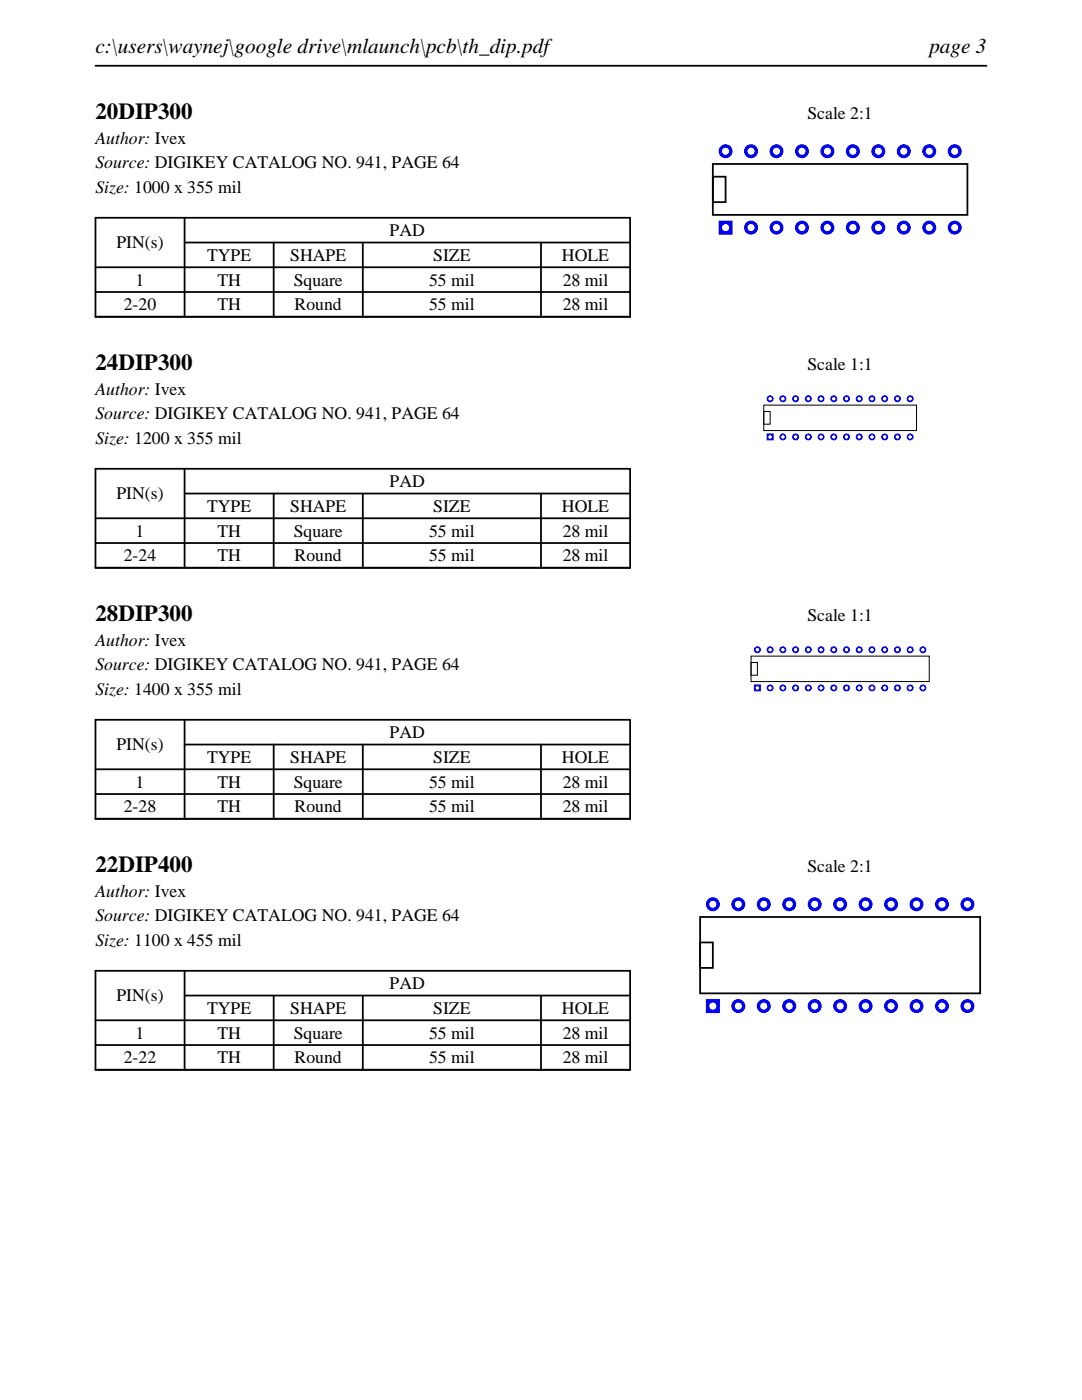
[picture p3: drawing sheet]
<svg xmlns="http://www.w3.org/2000/svg" width="216mm" height="279mm" viewBox="0 0 216 279" stroke-linecap="round" stroke-linejoin="round" font-family="sans-serif">
<path d="M19 13.1h177.8M19 43.5h106.7v19.7h-106.7zM19 53.3h106.7M19 58.3h106.7M36.8 48.4h88.9M36.8 43.5v19.7M54.6 48.4v14.8M72.4 48.4v14.8M107.9 48.4v14.8" fill="none" stroke="#000" stroke-width=".35"/>
<path d="M142.2 32.7h50.8v10.2h-50.8zM142.2 35.3h2.6v5h-2.6z" fill="none" stroke="#000" stroke-width=".36"/>
<g fill="#00f">
<path d="M143.4 44v2.8h2.8v-2.8zM144.1 45.4a.71 .71 0 0 1 1.4 0 .71 .71 0 0 1-1.4 0z"/>
<path d="M148.5 45.4a1.4 1.4 0 0 0 2.8 0 1.4 1.4 0 0 0-2.8 0zM149.1 45.4a.75 .75 0 0 1 1.5 0 .75 .75 0 0 1-1.5 0z"/>
<path d="M153.5 45.4a1.4 1.4 0 0 0 2.8 0 1.4 1.4 0 0 0-2.8 0zM154.2 45.4a.75 .75 0 0 1 1.5 0 .75 .75 0 0 1-1.5 0z"/>
<path d="M158.6 45.4a1.4 1.4 0 0 0 2.8 0 1.4 1.4 0 0 0-2.8 0zM159.3 45.4a.71 .71 0 0 1 1.4 0 .71 .71 0 0 1-1.4 0z"/>
<path d="M163.7 45.4a1.4 1.4 0 0 0 2.8 0 1.4 1.4 0 0 0-2.8 0zM164.4 45.4a.71 .71 0 0 1 1.4 0 .71 .71 0 0 1-1.4 0z"/>
<path d="M168.8 45.4a1.4 1.4 0 0 0 2.8 0 1.4 1.4 0 0 0-2.8 0zM169.5 45.4a.71 .71 0 0 1 1.4 0 .71 .71 0 0 1-1.4 0z"/>
<path d="M173.9 45.4a1.4 1.4 0 0 0 2.8 0 1.4 1.4 0 0 0-2.8 0zM174.5 45.4a.75 .75 0 0 1 1.5 0 .75 .75 0 0 1-1.5 0z"/>
<path d="M178.9 45.4a1.4 1.4 0 0 0 2.8 0 1.4 1.4 0 0 0-2.8 0zM179.6 45.4a.75 .75 0 0 1 1.5 0 .75 .75 0 0 1-1.5 0z"/>
<path d="M184 45.4a1.4 1.4 0 0 0 2.8 0 1.4 1.4 0 0 0-2.8 0zM184.7 45.4a.71 .71 0 0 1 1.4 0 .71 .71 0 0 1-1.4 0z"/>
<path d="M189.1 45.4a1.4 1.4 0 0 0 2.8 0 1.4 1.4 0 0 0-2.8 0zM189.8 45.4a.71 .71 0 0 1 1.4 0 .71 .71 0 0 1-1.4 0z"/>
<path d="M189.1 30.2a1.4 1.4 0 0 0 2.8 0 1.4 1.4 0 0 0-2.8 0zM189.8 30.2a.71 .71 0 0 1 1.4 0 .71 .71 0 0 1-1.4 0z"/>
<path d="M184 30.2a1.4 1.4 0 0 0 2.8 0 1.4 1.4 0 0 0-2.8 0zM184.7 30.2a.71 .71 0 0 1 1.4 0 .71 .71 0 0 1-1.4 0z"/>
<path d="M178.9 30.2a1.4 1.4 0 0 0 2.8 0 1.4 1.4 0 0 0-2.8 0zM179.6 30.2a.75 .75 0 0 1 1.5 0 .75 .75 0 0 1-1.5 0z"/>
<path d="M173.9 30.2a1.4 1.4 0 0 0 2.8 0 1.4 1.4 0 0 0-2.8 0zM174.5 30.2a.75 .75 0 0 1 1.5 0 .75 .75 0 0 1-1.5 0z"/>
<path d="M168.8 30.2a1.4 1.4 0 0 0 2.8 0 1.4 1.4 0 0 0-2.8 0zM169.5 30.2a.71 .71 0 0 1 1.4 0 .71 .71 0 0 1-1.4 0z"/>
<path d="M163.7 30.2a1.4 1.4 0 0 0 2.8 0 1.4 1.4 0 0 0-2.8 0zM164.4 30.2a.71 .71 0 0 1 1.4 0 .71 .71 0 0 1-1.4 0z"/>
<path d="M158.6 30.2a1.4 1.4 0 0 0 2.8 0 1.4 1.4 0 0 0-2.8 0zM159.3 30.2a.71 .71 0 0 1 1.4 0 .71 .71 0 0 1-1.4 0z"/>
<path d="M153.5 30.2a1.4 1.4 0 0 0 2.8 0 1.4 1.4 0 0 0-2.8 0zM154.2 30.2a.75 .75 0 0 1 1.5 0 .75 .75 0 0 1-1.5 0z"/>
<path d="M148.5 30.2a1.4 1.4 0 0 0 2.8 0 1.4 1.4 0 0 0-2.8 0zM149.1 30.2a.75 .75 0 0 1 1.5 0 .75 .75 0 0 1-1.5 0z"/>
<path d="M143.4 30.2a1.4 1.4 0 0 0 2.8 0 1.4 1.4 0 0 0-2.8 0zM144.1 30.2a.71 .71 0 0 1 1.4 0 .71 .71 0 0 1-1.4 0z"/>
</g>
<path d="M19 93.6h106.7v19.7h-106.7zM36.8 98.5h88.9M36.8 93.6v19.7M54.6 98.5v14.8M72.4 98.5v14.8M107.9 98.5v14.8M19 103.4h106.7M19 108.4h106.7" fill="none" stroke="#000" stroke-width=".35"/>
<path d="M152.4 80.8h30.5v5.1h-30.5zM152.4 82.1h1.3v2.6h-1.3z" fill="none" stroke="#000" stroke-width=".2"/>
<g fill="#00f">
<path d="M153 86.5v1.4h1.4v-1.4zM153.3 87.2a.36 .36 0 0 1 .7 0 .36 .36 0 0 1-.7 0z"/>
<path d="M155.5 87.2a.7 .7 0 0 0 1.4 0 .7 .7 0 0 0-1.4 0zM155.9 87.2a.36 .36 0 0 1 .7 0 .36 .36 0 0 1-.7 0z"/>
<path d="M158.1 87.2a.7 .7 0 0 0 1.3 0 .7 .7 0 0 0-1.3 0zM158.4 87.2a.36 .36 0 0 1 .7 0 .36 .36 0 0 1-.7 0z"/>
<path d="M160.6 87.2a.7 .7 0 0 0 1.4 0 .7 .7 0 0 0-1.4 0zM160.9 87.2a.36 .36 0 0 1 .7 0 .36 .36 0 0 1-.7 0z"/>
<path d="M163.1 87.2a.7 .7 0 0 0 1.4 0 .7 .7 0 0 0-1.4 0zM163.5 87.2a.36 .36 0 0 1 .7 0 .36 .36 0 0 1-.7 0z"/>
<path d="M165.7 87.2a.7 .7 0 0 0 1.4 0 .7 .7 0 0 0-1.4 0zM166 87.2a.36 .36 0 0 1 .7 0 .36 .36 0 0 1-.7 0z"/>
<path d="M168.2 87.2a.7 .7 0 0 0 1.4 0 .7 .7 0 0 0-1.4 0zM168.6 87.2a.36 .36 0 0 1 .7 0 .36 .36 0 0 1-.7 0z"/>
<path d="M170.8 87.2a.7 .7 0 0 0 1.3 0 .7 .7 0 0 0-1.3 0zM171.1 87.2a.36 .36 0 0 1 .7 0 .36 .36 0 0 1-.7 0z"/>
<path d="M173.3 87.2a.7 .7 0 0 0 1.4 0 .7 .7 0 0 0-1.4 0zM173.6 87.2a.36 .36 0 0 1 .7 0 .36 .36 0 0 1-.7 0z"/>
<path d="M175.8 87.2a.7 .7 0 0 0 1.4 0 .7 .7 0 0 0-1.4 0zM176.2 87.2a.36 .36 0 0 1 .7 0 .36 .36 0 0 1-.7 0z"/>
<path d="M178.4 87.2a.7 .7 0 0 0 1.4 0 .7 .7 0 0 0-1.4 0zM178.7 87.2a.36 .36 0 0 1 .7 0 .36 .36 0 0 1-.7 0z"/>
<path d="M180.9 87.2a.7 .7 0 0 0 1.4 0 .7 .7 0 0 0-1.4 0zM181.3 87.2a.36 .36 0 0 1 .7 0 .36 .36 0 0 1-.7 0z"/>
<path d="M180.9 79.6a.7 .7 0 0 0 1.4 0 .7 .7 0 0 0-1.4 0zM181.3 79.6a.36 .36 0 0 1 .7 0 .36 .36 0 0 1-.7 0z"/>
<path d="M178.4 79.6a.7 .7 0 0 0 1.4 0 .7 .7 0 0 0-1.4 0zM178.7 79.6a.36 .36 0 0 1 .7 0 .36 .36 0 0 1-.7 0z"/>
<path d="M175.8 79.6a.7 .7 0 0 0 1.4 0 .7 .7 0 0 0-1.4 0zM176.2 79.6a.36 .36 0 0 1 .7 0 .36 .36 0 0 1-.7 0z"/>
<path d="M173.3 79.6a.7 .7 0 0 0 1.4 0 .7 .7 0 0 0-1.4 0zM173.6 79.6a.36 .36 0 0 1 .7 0 .36 .36 0 0 1-.7 0z"/>
<path d="M170.8 79.6a.7 .7 0 0 0 1.3 0 .7 .7 0 0 0-1.3 0zM171.1 79.6a.36 .36 0 0 1 .7 0 .36 .36 0 0 1-.7 0z"/>
<path d="M168.2 79.6a.7 .7 0 0 0 1.4 0 .7 .7 0 0 0-1.4 0zM168.6 79.6a.36 .36 0 0 1 .7 0 .36 .36 0 0 1-.7 0z"/>
<path d="M165.7 79.6a.7 .7 0 0 0 1.4 0 .7 .7 0 0 0-1.4 0zM166 79.6a.36 .36 0 0 1 .7 0 .36 .36 0 0 1-.7 0z"/>
<path d="M163.1 79.6a.7 .7 0 0 0 1.4 0 .7 .7 0 0 0-1.4 0zM163.5 79.6a.36 .36 0 0 1 .7 0 .36 .36 0 0 1-.7 0z"/>
<path d="M160.6 79.6a.7 .7 0 0 0 1.4 0 .7 .7 0 0 0-1.4 0zM160.9 79.6a.36 .36 0 0 1 .7 0 .36 .36 0 0 1-.7 0z"/>
<path d="M158.1 79.6a.7 .7 0 0 0 1.3 0 .7 .7 0 0 0-1.3 0zM158.4 79.6a.36 .36 0 0 1 .7 0 .36 .36 0 0 1-.7 0z"/>
<path d="M155.5 79.6a.7 .7 0 0 0 1.4 0 .7 .7 0 0 0-1.4 0zM155.9 79.6a.36 .36 0 0 1 .7 0 .36 .36 0 0 1-.7 0z"/>
<path d="M153 79.6a.7 .7 0 0 0 1.4 0 .7 .7 0 0 0-1.4 0zM153.3 79.6a.36 .36 0 0 1 .7 0 .36 .36 0 0 1-.7 0z"/>
</g>
<path d="M19 143.7h106.7v19.7h-106.7zM19 153.5h106.7M19 158.5h106.7M36.8 148.6h88.9M36.8 143.7v19.7M54.6 148.6v14.8M72.4 148.6v14.8M107.9 148.6v14.8" fill="none" stroke="#000" stroke-width=".35"/>
<path d="M149.9 130.9h35.5v5.1h-35.5zM149.9 132.2h1.2v2.6h-1.2z" fill="none" stroke="#000" stroke-width=".2"/>
<g fill="#00f">
<path d="M150.4 136.6v1.4h1.4v-1.4zM150.8 137.3a.36 .36 0 0 1 .7 0 .36 .36 0 0 1-.7 0z"/>
<path d="M153 137.3a.7 .7 0 0 0 1.4 0 .7 .7 0 0 0-1.4 0zM153.3 137.3a.36 .36 0 0 1 .7 0 .36 .36 0 0 1-.7 0z"/>
<path d="M155.5 137.3a.7 .7 0 0 0 1.4 0 .7 .7 0 0 0-1.4 0zM155.9 137.3a.36 .36 0 0 1 .7 0 .36 .36 0 0 1-.7 0z"/>
<path d="M158.1 137.3a.7 .7 0 0 0 1.3 0 .7 .7 0 0 0-1.3 0zM158.4 137.3a.36 .36 0 0 1 .7 0 .36 .36 0 0 1-.7 0z"/>
<path d="M160.6 137.3a.7 .7 0 0 0 1.4 0 .7 .7 0 0 0-1.4 0zM160.9 137.3a.36 .36 0 0 1 .7 0 .36 .36 0 0 1-.7 0z"/>
<path d="M163.1 137.3a.7 .7 0 0 0 1.4 0 .7 .7 0 0 0-1.4 0zM163.5 137.3a.36 .36 0 0 1 .7 0 .36 .36 0 0 1-.7 0z"/>
<path d="M165.7 137.3a.7 .7 0 0 0 1.4 0 .7 .7 0 0 0-1.4 0zM166 137.3a.36 .36 0 0 1 .7 0 .36 .36 0 0 1-.7 0z"/>
<path d="M168.2 137.3a.7 .7 0 0 0 1.4 0 .7 .7 0 0 0-1.4 0zM168.6 137.3a.36 .36 0 0 1 .7 0 .36 .36 0 0 1-.7 0z"/>
<path d="M170.8 137.3a.7 .7 0 0 0 1.3 0 .7 .7 0 0 0-1.3 0zM171.1 137.3a.36 .36 0 0 1 .7 0 .36 .36 0 0 1-.7 0z"/>
<path d="M173.3 137.3a.7 .7 0 0 0 1.4 0 .7 .7 0 0 0-1.4 0zM173.6 137.3a.36 .36 0 0 1 .7 0 .36 .36 0 0 1-.7 0z"/>
<path d="M175.8 137.3a.7 .7 0 0 0 1.4 0 .7 .7 0 0 0-1.4 0zM176.2 137.3a.36 .36 0 0 1 .7 0 .36 .36 0 0 1-.7 0z"/>
<path d="M178.4 137.3a.7 .7 0 0 0 1.4 0 .7 .7 0 0 0-1.4 0zM178.7 137.3a.36 .36 0 0 1 .7 0 .36 .36 0 0 1-.7 0z"/>
<path d="M180.9 137.3a.7 .7 0 0 0 1.4 0 .7 .7 0 0 0-1.4 0zM181.3 137.3a.36 .36 0 0 1 .7 0 .36 .36 0 0 1-.7 0z"/>
<path d="M183.5 137.3a.7 .7 0 0 0 1.3 0 .7 .7 0 0 0-1.3 0zM183.8 137.3a.36 .36 0 0 1 .7 0 .36 .36 0 0 1-.7 0z"/>
<path d="M183.5 129.7a.7 .7 0 0 0 1.3 0 .7 .7 0 0 0-1.3 0zM183.8 129.7a.36 .36 0 0 1 .7 0 .36 .36 0 0 1-.7 0z"/>
<path d="M180.9 129.7a.7 .7 0 0 0 1.4 0 .7 .7 0 0 0-1.4 0zM181.3 129.7a.36 .36 0 0 1 .7 0 .36 .36 0 0 1-.7 0z"/>
<path d="M178.4 129.7a.7 .7 0 0 0 1.4 0 .7 .7 0 0 0-1.4 0zM178.7 129.7a.36 .36 0 0 1 .7 0 .36 .36 0 0 1-.7 0z"/>
<path d="M175.8 129.7a.7 .7 0 0 0 1.4 0 .7 .7 0 0 0-1.4 0zM176.2 129.7a.36 .36 0 0 1 .7 0 .36 .36 0 0 1-.7 0z"/>
<path d="M173.3 129.7a.7 .7 0 0 0 1.4 0 .7 .7 0 0 0-1.4 0zM173.6 129.7a.36 .36 0 0 1 .7 0 .36 .36 0 0 1-.7 0z"/>
<path d="M170.8 129.7a.7 .7 0 0 0 1.3 0 .7 .7 0 0 0-1.3 0zM171.1 129.7a.36 .36 0 0 1 .7 0 .36 .36 0 0 1-.7 0z"/>
<path d="M168.2 129.7a.7 .7 0 0 0 1.4 0 .7 .7 0 0 0-1.4 0zM168.6 129.7a.36 .36 0 0 1 .7 0 .36 .36 0 0 1-.7 0z"/>
<path d="M165.7 129.7a.7 .7 0 0 0 1.4 0 .7 .7 0 0 0-1.4 0zM166 129.7a.36 .36 0 0 1 .7 0 .36 .36 0 0 1-.7 0z"/>
<path d="M163.1 129.7a.7 .7 0 0 0 1.4 0 .7 .7 0 0 0-1.4 0zM163.5 129.7a.36 .36 0 0 1 .7 0 .36 .36 0 0 1-.7 0z"/>
<path d="M160.6 129.7a.7 .7 0 0 0 1.4 0 .7 .7 0 0 0-1.4 0zM160.9 129.7a.36 .36 0 0 1 .7 0 .36 .36 0 0 1-.7 0z"/>
<path d="M158.1 129.7a.7 .7 0 0 0 1.3 0 .7 .7 0 0 0-1.3 0zM158.4 129.7a.36 .36 0 0 1 .7 0 .36 .36 0 0 1-.7 0z"/>
<path d="M155.5 129.7a.7 .7 0 0 0 1.4 0 .7 .7 0 0 0-1.4 0zM155.9 129.7a.36 .36 0 0 1 .7 0 .36 .36 0 0 1-.7 0z"/>
<path d="M153 129.7a.7 .7 0 0 0 1.4 0 .7 .7 0 0 0-1.4 0zM153.3 129.7a.36 .36 0 0 1 .7 0 .36 .36 0 0 1-.7 0z"/>
<path d="M150.4 129.7a.7 .7 0 0 0 1.4 0 .7 .7 0 0 0-1.4 0zM150.8 129.7a.36 .36 0 0 1 .7 0 .36 .36 0 0 1-.7 0z"/>
</g>
<path d="M19 193.7h106.7v19.8h-106.7zM36.8 198.7h88.9M36.8 193.7v19.8M54.6 198.7v14.8M72.4 198.7v14.8M107.9 198.7v14.8M19 203.6h106.7M19 208.6h106.7" fill="none" stroke="#000" stroke-width=".35"/>
<path d="M139.7 183h55.9v15.2h-55.9zM139.7 188.1h2.5v5.1h-2.5z" fill="none" stroke="#000" stroke-width=".36"/>
<g fill="#00f">
<path d="M140.8 199.4v2.8h2.8v-2.8zM141.5 200.8a.75 .75 0 0 1 1.5 0 .75 .75 0 0 1-1.5 0z"/>
<path d="M145.9 200.8a1.4 1.4 0 0 0 2.8 0 1.4 1.4 0 0 0-2.8 0zM146.6 200.8a.71 .71 0 0 1 1.4 0 .71 .71 0 0 1-1.4 0z"/>
<path d="M151 200.8a1.4 1.4 0 0 0 2.8 0 1.4 1.4 0 0 0-2.8 0zM151.7 200.8a.71 .71 0 0 1 1.4 0 .71 .71 0 0 1-1.4 0z"/>
<path d="M156.1 200.8a1.4 1.4 0 0 0 2.8 0 1.4 1.4 0 0 0-2.8 0zM156.8 200.8a.71 .71 0 0 1 1.4 0 .71 .71 0 0 1-1.4 0z"/>
<path d="M161.2 200.8a1.4 1.4 0 0 0 2.8 0 1.4 1.4 0 0 0-2.8 0zM161.8 200.8a.75 .75 0 0 1 1.5 0 .75 .75 0 0 1-1.5 0z"/>
<path d="M166.2 200.8a1.4 1.4 0 0 0 2.8 0 1.4 1.4 0 0 0-2.8 0zM166.9 200.8a.75 .75 0 0 1 1.5 0 .75 .75 0 0 1-1.5 0z"/>
<path d="M171.3 200.8a1.4 1.4 0 0 0 2.8 0 1.4 1.4 0 0 0-2.8 0zM172 200.8a.71 .71 0 0 1 1.4 0 .71 .71 0 0 1-1.4 0z"/>
<path d="M176.4 200.8a1.4 1.4 0 0 0 2.8 0 1.4 1.4 0 0 0-2.8 0zM177.1 200.8a.71 .71 0 0 1 1.4 0 .71 .71 0 0 1-1.4 0z"/>
<path d="M181.5 200.8a1.4 1.4 0 0 0 2.8 0 1.4 1.4 0 0 0-2.8 0zM182.2 200.8a.71 .71 0 0 1 1.4 0 .71 .71 0 0 1-1.4 0z"/>
<path d="M186.6 200.8a1.4 1.4 0 0 0 2.8 0 1.4 1.4 0 0 0-2.8 0zM187.2 200.8a.75 .75 0 0 1 1.5 0 .75 .75 0 0 1-1.5 0z"/>
<path d="M191.6 200.8a1.4 1.4 0 0 0 2.8 0 1.4 1.4 0 0 0-2.8 0zM192.3 200.8a.75 .75 0 0 1 1.5 0 .75 .75 0 0 1-1.5 0z"/>
<path d="M191.6 180.5a1.4 1.4 0 0 0 2.8 0 1.4 1.4 0 0 0-2.8 0zM192.3 180.5a.75 .75 0 0 1 1.5 0 .75 .75 0 0 1-1.5 0z"/>
<path d="M186.6 180.5a1.4 1.4 0 0 0 2.8 0 1.4 1.4 0 0 0-2.8 0zM187.2 180.5a.75 .75 0 0 1 1.5 0 .75 .75 0 0 1-1.5 0z"/>
<path d="M181.5 180.5a1.4 1.4 0 0 0 2.8 0 1.4 1.4 0 0 0-2.8 0zM182.2 180.5a.71 .71 0 0 1 1.4 0 .71 .71 0 0 1-1.4 0z"/>
<path d="M176.4 180.5a1.4 1.4 0 0 0 2.8 0 1.4 1.4 0 0 0-2.8 0zM177.1 180.5a.71 .71 0 0 1 1.4 0 .71 .71 0 0 1-1.4 0z"/>
<path d="M171.3 180.5a1.4 1.4 0 0 0 2.8 0 1.4 1.4 0 0 0-2.8 0zM172 180.5a.71 .71 0 0 1 1.4 0 .71 .71 0 0 1-1.4 0z"/>
<path d="M166.2 180.5a1.4 1.4 0 0 0 2.8 0 1.4 1.4 0 0 0-2.8 0zM166.9 180.5a.75 .75 0 0 1 1.5 0 .75 .75 0 0 1-1.5 0z"/>
<path d="M161.2 180.5a1.4 1.4 0 0 0 2.8 0 1.4 1.4 0 0 0-2.8 0zM161.8 180.5a.75 .75 0 0 1 1.5 0 .75 .75 0 0 1-1.5 0z"/>
<path d="M156.1 180.5a1.4 1.4 0 0 0 2.8 0 1.4 1.4 0 0 0-2.8 0zM156.8 180.5a.71 .71 0 0 1 1.4 0 .71 .71 0 0 1-1.4 0z"/>
<path d="M151 180.5a1.4 1.4 0 0 0 2.8 0 1.4 1.4 0 0 0-2.8 0zM151.7 180.5a.71 .71 0 0 1 1.4 0 .71 .71 0 0 1-1.4 0z"/>
<path d="M145.9 180.5a1.4 1.4 0 0 0 2.8 0 1.4 1.4 0 0 0-2.8 0zM146.6 180.5a.71 .71 0 0 1 1.4 0 .71 .71 0 0 1-1.4 0z"/>
<path d="M140.8 180.5a1.4 1.4 0 0 0 2.8 0 1.4 1.4 0 0 0-2.8 0zM141.5 180.5a.75 .75 0 0 1 1.5 0 .75 .75 0 0 1-1.5 0z"/>
</g>
<g font-size="4.6">
<text x="19" y="23.7">20DIP300</text>
<text x="19" y="73.8">24DIP300</text>
<text x="19" y="123.9">28DIP300</text>
<text x="19" y="174">22DIP400</text>
</g>
<g font-size="4.2">
<text x="19" y="10.6">c:\users\waynej\google drive\mlaunch\pcb\th_dip.pdf</text>
<text x="185.4" y="10.6">page 3</text>
</g>
<g font-size="3.5">
<text x="161.1" y="23.7">Scale 2:1</text>
<text x="19" y="28.6">Author: Ivex</text>
<text x="19" y="33.6">Source: DIGIKEY CATALOG NO. 941, PAGE 64</text>
<text x="19" y="38.5">Size: 1000 x 355 mil</text>
<text x="77.8" y="47.1">PAD</text>
<text x="23.2" y="49.6">PIN(s)</text>
<text x="41.3" y="52.1">TYPE</text>
<text x="57.9" y="52.1">SHAPE</text>
<text x="86.4" y="52.1">SIZE</text>
<text x="112.1" y="52.1">HOLE</text>
<text x="27.1" y="57">1</text>
<text x="43.4" y="57">TH</text>
<text x="58.6" y="57">Square</text>
<text x="85.6" y="57">55 mil</text>
<text x="112.3" y="57">28 mil</text>
<text x="24.7" y="61.9">2-20</text>
<text x="43.4" y="61.9">TH</text>
<text x="58.8" y="61.9">Round</text>
<text x="85.6" y="61.9">55 mil</text>
<text x="112.3" y="61.9">28 mil</text>
<text x="161.1" y="73.8">Scale 1:1</text>
<text x="19" y="78.7">Author: Ivex</text>
<text x="19" y="83.7">Source: DIGIKEY CATALOG NO. 941, PAGE 64</text>
<text x="19" y="88.6">Size: 1200 x 355 mil</text>
<text x="23.2" y="99.7">PIN(s)</text>
<text x="77.8" y="97.2">PAD</text>
<text x="27.1" y="107.1">1</text>
<text x="41.3" y="102.2">TYPE</text>
<text x="43.4" y="107.1">TH</text>
<text x="57.9" y="102.2">SHAPE</text>
<text x="58.6" y="107.1">Square</text>
<text x="85.6" y="107.1">55 mil</text>
<text x="86.4" y="102.2">SIZE</text>
<text x="112.1" y="102.2">HOLE</text>
<text x="112.3" y="107.1">28 mil</text>
<text x="24.7" y="112">2-24</text>
<text x="43.4" y="112">TH</text>
<text x="58.8" y="112">Round</text>
<text x="85.6" y="112">55 mil</text>
<text x="112.3" y="112">28 mil</text>
<text x="161.1" y="123.9">Scale 1:1</text>
<text x="19" y="128.8">Author: Ivex</text>
<text x="19" y="133.8">Source: DIGIKEY CATALOG NO. 941, PAGE 64</text>
<text x="19" y="138.7">Size: 1400 x 355 mil</text>
<text x="23.2" y="149.8">PIN(s)</text>
<text x="77.8" y="147.3">PAD</text>
<text x="41.3" y="152.3">TYPE</text>
<text x="57.9" y="152.3">SHAPE</text>
<text x="86.4" y="152.3">SIZE</text>
<text x="112.1" y="152.3">HOLE</text>
<text x="27.1" y="157.2">1</text>
<text x="43.4" y="157.2">TH</text>
<text x="58.6" y="157.2">Square</text>
<text x="85.6" y="157.2">55 mil</text>
<text x="112.3" y="157.2">28 mil</text>
<text x="24.7" y="162.1">2-28</text>
<text x="43.4" y="162.1">TH</text>
<text x="58.8" y="162.1">Round</text>
<text x="85.6" y="162.1">55 mil</text>
<text x="112.3" y="162.1">28 mil</text>
<text x="161.1" y="174">Scale 2:1</text>
<text x="19" y="178.9">Author: Ivex</text>
<text x="19" y="183.9">Source: DIGIKEY CATALOG NO. 941, PAGE 64</text>
<text x="19" y="188.8">Size: 1100 x 455 mil</text>
<text x="77.8" y="197.4">PAD</text>
<text x="23.2" y="199.9">PIN(s)</text>
<text x="41.3" y="202.4">TYPE</text>
<text x="57.9" y="202.4">SHAPE</text>
<text x="86.4" y="202.4">SIZE</text>
<text x="112.1" y="202.4">HOLE</text>
<text x="27.1" y="207.3">1</text>
<text x="43.4" y="207.3">TH</text>
<text x="58.6" y="207.3">Square</text>
<text x="85.6" y="207.3">55 mil</text>
<text x="112.3" y="207.3">28 mil</text>
<text x="24.7" y="212.2">2-22</text>
<text x="43.4" y="212.2">TH</text>
<text x="58.8" y="212.2">Round</text>
<text x="85.6" y="212.2">55 mil</text>
<text x="112.3" y="212.2">28 mil</text>
</g>
</svg>
